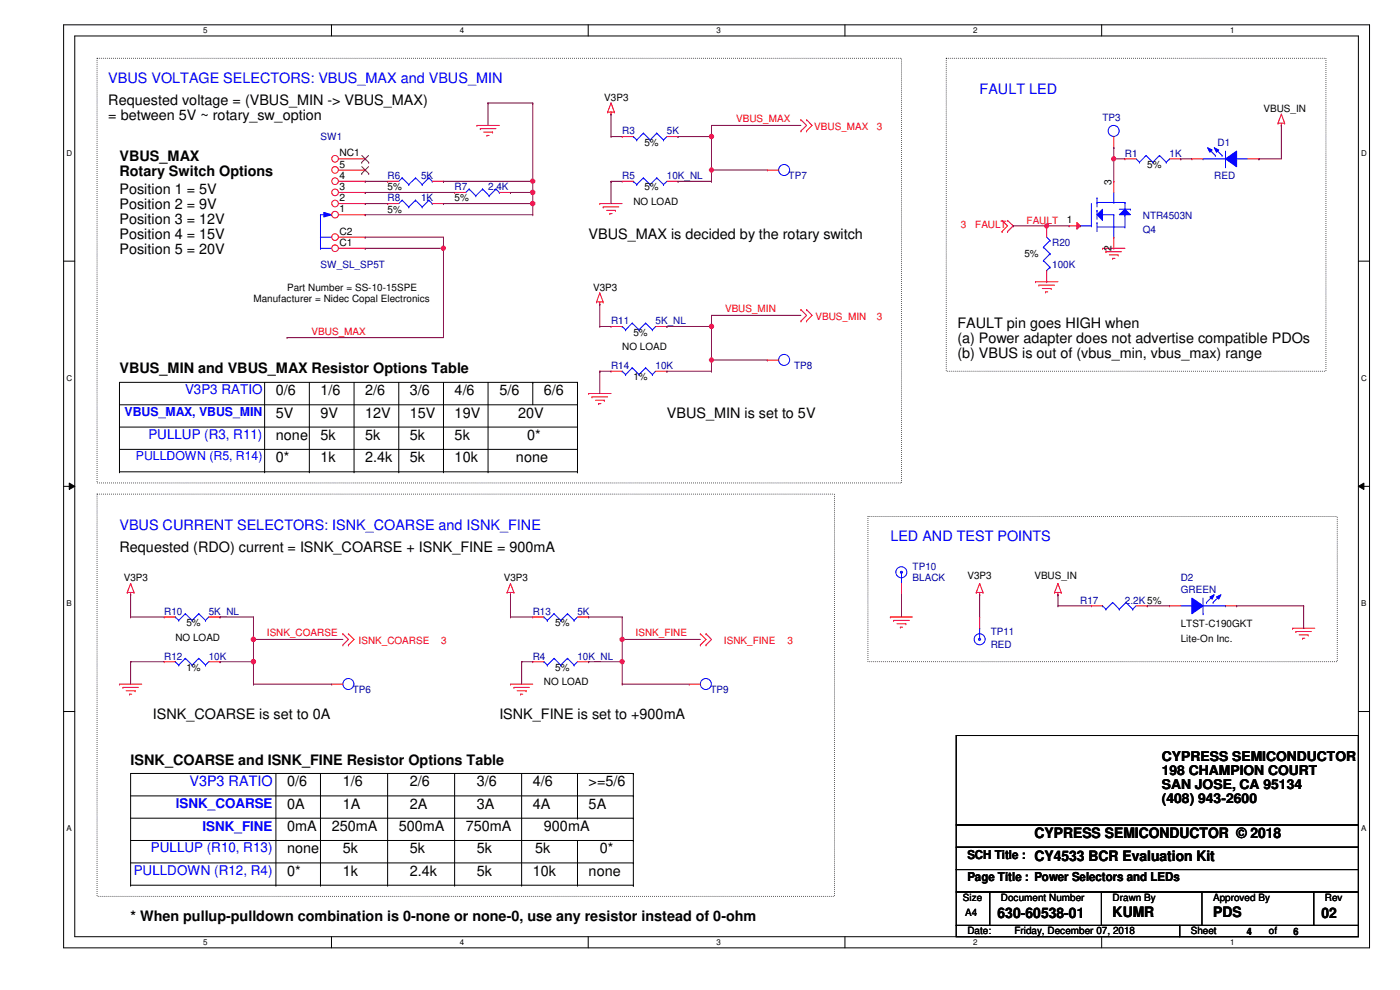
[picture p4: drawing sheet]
<svg xmlns="http://www.w3.org/2000/svg" width="420mm" height="297mm" viewBox="0 0 420 297" stroke-linecap="round" stroke-linejoin="round" font-family="sans-serif">
<path d="M19.1 7.5h391.9v276.9h-391.9zM22.4 10.8h385.3v270.3h-385.3z" fill="none" stroke="#000" stroke-width=".3"/>
<g fill="#fff">
<path d="M61 7.8h1.3v2.7h-1.3z"/>
<path d="M61 281.4h1.3v2.7h-1.3z"/>
</g>
<path d="M99.5 7.5v3.3M99.5 281.1v3.3" fill="none" stroke="#000" stroke-width=".3"/>
<g fill="#fff">
<path d="M138 7.8h1.3v2.7h-1.3z"/>
<path d="M138 281.4h1.3v2.7h-1.3z"/>
</g>
<path d="M176.5 7.5v3.3M176.5 281.1v3.3" fill="none" stroke="#000" stroke-width=".3"/>
<g fill="#fff">
<path d="M215.1 7.8h1.3v2.7h-1.3z"/>
<path d="M215.1 281.4h1.3v2.7h-1.3z"/>
</g>
<path d="M253.6 7.5v3.3M253.6 281.1v3.3" fill="none" stroke="#000" stroke-width=".3"/>
<g fill="#fff">
<path d="M292.1 7.8h1.3v2.7h-1.3z"/>
<path d="M292.1 281.4h1.3v2.7h-1.3z"/>
</g>
<path d="M330.6 7.5v3.3M330.6 281.1v3.3" fill="none" stroke="#000" stroke-width=".3"/>
<g fill="#fff">
<path d="M369.1 7.8h1.4v2.7h-1.4z"/>
<path d="M369.1 281.4h1.4v2.7h-1.4z"/>
<path d="M19.9 44.6h1.7v2.6h-1.7z"/>
<path d="M408.5 44.6h1.7v2.6h-1.7z"/>
<path d="M19.9 112.1h1.7v2.7h-1.7z"/>
<path d="M408.5 112.1h1.7v2.7h-1.7z"/>
</g>
<path d="M19.1 78.4h3.3M407.7 78.4h3.3" fill="none" stroke="#000" stroke-width=".3"/>
<g fill="#fff">
<path d="M19.9 179.7h1.6v2.7h-1.6z"/>
<path d="M408.5 179.7h1.6v2.7h-1.6z"/>
</g>
<path d="M19.1 145.9h3.3M20.8 144.9l1.6 1-1.6 1zM407.7 145.9l1.6-1v2zM407.7 145.9h3.3" fill="none" stroke="#000" stroke-width=".3"/>
<path d="M20.8 144.9l1.6 1-1.6 1zM407.7 145.9l1.6-1v2z" fill="#000"/>
<g fill="#fff">
<path d="M19.9 247.3h1.6v2.6h-1.6z"/>
<path d="M408.5 247.3h1.6v2.6h-1.6z"/>
</g>
<g fill="none" stroke="#000" stroke-width=".3">
<path d="M79.4 114.7v26.9M92.8 114.7v26.9M106.3 114.7v26.9M119.7 114.7v26.9M133.1 114.7v26.9M146.5 114.7v26.9M159.9 114.7h.1M159.9 114.7v6.8M173.3 114.7h.1M173.3 114.7h-137.4v26.9M173.3 114.7v26.9M35.9 121.5h137.4"/>
<path d="M35.9 128.1h137.4M35.9 134.8h137.4M173.3 121.5h.1M173.3 128.1h.1M173.3 134.8h.1M35.9 141.6h.1M35.9 141.6h137.4M79.4 141.6h.1M92.8 141.6h.1M106.3 141.6h.1M119.7 141.6h.1M133.1 141.6h.1"/>
<path d="M146.5 141.6h.1M173.3 141.6h.1M19.1 213.5h3.3M407.7 213.5h3.3M39.2 238.8h150.9M82.8 232.1v33.5M96.2 232.1v33.5M116.3 232.1v33.5M136.4 232.1v33.5M156.5 232.1v33.5M173.3 232.1v13.4M190.1 232.1h.1"/>
<path d="M190.1 238.8h.1M190.1 232.1h-150.9v33.5M190.1 232.1v33.5M287 220.7h120.7v26.8h-120.7zM39.2 245.5h150.9M39.2 252.2h150.9M39.2 258.9h150.9M173.3 245.5h.1M173.3 252.2v13.4M190.1 245.5h.1M190.1 252.2h.1M190.1 258.9h.1"/>
<path d="M287 247.5h120.7v6.7h-120.7zM287 254.2h120.7v6.7h-120.7zM39.2 265.6h.1M39.2 265.6h150.9M82.8 265.6h.1M96.2 265.6h.1M116.3 265.6h.1M136.4 265.6h.1M156.5 265.6h.1M173.3 265.6h.1M190.1 265.6h.1M287 267.6h10v10.1h-10z"/>
<path d="M287 277.7h67v3.4h-67zM287 260.9h120.7v6.7h-120.7zM297 267.6h97.3v10.1h-97.3zM330.5 267.6h30.2v10.1h-30.2zM354 277.7h53.7v3.4h-53.7zM394.3 267.6h13.4v10.1h-13.4z"/>
</g>
<path d="M29.1 17.5h241.5v127.4h-241.5zM284 17.5h113.9v93.9h-113.9zM29.1 148.3h221.3v120.6h-221.3zM260.5 155h140.8v43.5h-140.8z" fill="none" stroke="#000" stroke-width=".3" stroke-dasharray="0 .6"/>
<g fill="none" stroke="#f00" stroke-width=".3">
<path d="M143.1 37.6h.1M143.1 37.6h6.8M144.1 38.6h.1M144.1 38.6h4.7M145.2 39.6h2.6M147.8 39.6h.1M182.4 33.6h.1M182.4 33.6h2M183.4 34.2h.1M183.4 30.9h.1M183.4 33.6v.6M183.4 30.9l-1 2.7"/>
<path d="M183.4 30.9l1 2.7M184.4 33.6h.1M240.4 35.9h.1M240.4 39.3h.1M240.4 35.9l1.7 1.7-1.7 1.7M242.1 35.9h.1M242.1 39.3h.1M242.1 35.9l1.6 1.7-1.6 1.7M383.5 37h.1M383.5 37h2M384.6 37.6h.1M384.6 34.2h.1"/>
<path d="M384.6 37v.6M384.6 34.2l-1.1 2.8M384.6 34.2l.9 2.8M385.5 37h.1M146.1 40.6h.1M146.1 40.6h.7M116.3 61.1h.1M116.3 61.1h3.4M129.7 61.1h3.4M133.1 61.1h.1M180 61.1h.1M180 61.1h6.7"/>
<path d="M181 62.1h.1M181 62.1h4.7M182 63.1h2.7M183 64.1h.1M183 64.1h.7M184.7 63.1h.1M300.7 66.1h.1M300.7 69.5h.1M300.7 66.1l1.7 1.7-1.7 1.7M302.4 69.5h.1M302.4 66.1h.1M302.4 66.1l1.7 1.7-1.7 1.7"/>
<path d="M330.9 74.5h.1M330.9 74.5h6.7M331.9 75.5h.1M331.9 75.5h4.7M332.9 76.5h2.7M333.9 77.5h.1M333.9 77.5h.7M335.6 76.5h.1M179 90.6h.1M179 90.6h2M180 91.3h.1M180 87.9h.1"/>
<path d="M180 90.6v.7M180 87.9l-1 2.7M180 87.9l1 2.7M181 90.6h.1M183.4 98h.1M183.4 98h3.3M196.8 98h3.4M200.2 98h.1M240.4 92.9h.1M240.4 96.3h.1M240.4 92.9l1.7 1.7-1.7 1.7M242.1 92.9h.1"/>
<path d="M242.1 96.3h.1M242.1 92.9l1.6 1.7-1.6 1.7M310.8 84.5h.1M310.8 84.5h6.7M311.8 85.6h.1M311.8 85.6h4.7M312.8 86.6h2.7M313.8 87.6h.1M313.8 87.6h.7M315.5 86.6h.1M176.7 118.1h.1M176.7 118.1h6.7"/>
<path d="M177.7 119.1h.1M177.7 119.1h4.7M178.7 120.1h2.7M179.7 121.1h.1M179.7 121.1h.6M181.4 120.1h.1M38.2 177.8h.1M38.2 177.8h2M39.2 178.4h.1M39.2 175.1h.1M39.2 177.8v.6M39.2 175.1l-1 2.7"/>
<path d="M39.2 175.1l1 2.7M40.2 177.8h.1M152.2 177.8h.1M152.2 177.8h2M153.2 178.4h.1M153.2 175.1h.1M153.2 177.8v.6M153.2 175.1l-1 2.7M153.2 175.1l1 2.7M154.2 177.8h.1M293 177.8h.1M293 177.8h2"/>
<path d="M294 178.4h.1M294 175.1h.1M294 177.8v.6M294 175.1l-1 2.7M294 175.1l1 2.7M295 177.8h.1M316.5 177.8h.1M316.5 177.8h2M317.5 178.4h.1M317.5 175.1h.1M317.5 177.8v.6M317.5 175.1l-1 2.7"/>
<path d="M317.5 175.1l1 2.7M318.5 177.8h.1M102.9 190.2h.1M102.9 193.5h.1M102.9 190.2l1.7 1.7-1.7 1.6M104.6 190.2h.1M104.6 193.5h.1M104.6 190.2l1.7 1.7-1.7 1.6M210.2 190.2h.1M210.2 193.5h.1M210.2 190.2l1.7 1.7-1.7 1.6M211.9 190.2h.1"/>
<path d="M211.9 193.5h.1M211.9 190.2l1.6 1.7-1.6 1.6M267.2 185.1h.1M267.2 185.1h6.7M268.2 186.1h.1M268.2 186.1h4.7M269.2 187.2h2.7M270.2 188.2h.1M270.2 188.2h.7M271.9 187.2h.1M294 185.1h.1M294 185.1v3.4"/>
<path d="M387.9 188.5h.1M387.9 188.5h6.7M388.9 189.5h.1M388.9 189.5h4.7M389.9 190.5h2.7M390.9 191.5h.1M390.9 191.5h.7M392.6 190.5h.1M35.9 205.3h.1M35.9 205.3h6.6M36.9 206.2h.1M36.9 206.2h4.6"/>
<path d="M37.8 207.3h2.8M38.9 208.3h.1M38.9 208.3h.6M40.6 207.3h.1M153.2 205.3h.1M153.2 205.3h6.7M154.2 206.2h.1M154.2 206.2h4.7M155.2 207.3h2.7M156.2 208.3h.1M156.2 208.3h.7M157.9 207.3h.1"/>
</g>
<g fill="none" stroke="#00f" stroke-width=".3">
<path d="M361.1 47.7h.1M361.1 47.7h6.7M367.8 50h.1M367.8 45.3v4.7M371.1 47.7h.1M371.1 47.7h3.4M120.7 60.1h.1M120.7 60.1l-1 1M120.7 60.1l2 2M122.7 62.1h.1M124.7 60.1h.1M124.7 60.1l-2 2"/>
<path d="M124.7 60.1l2 2M126.7 62.1h.1M128.7 60.1h.1M128.7 60.1l-2 2M128.7 60.1l1 1M129.7 61.1h.1M186.7 98h.1M186.7 98l1 1M187.7 99h.1M189.7 96.9h.1M189.7 96.9l2.1 2.1M189.7 96.9l-2 2.1"/>
<path d="M191.8 99h.1M193.8 96.9h.1M193.8 96.9l2 2.1M193.8 96.9l-2 2.1M195.8 99h.1M196.8 98l-1 1M294 188.5h.1M294 188.5v3.4"/>
<circle cx="294" cy="191.8" r=".32"/>
<circle cx="294" cy="191.8" r="1.65"/>
</g>
<path d="M367.8 47.7l3.3-2.4v4.7z" fill-rule="evenodd" fill="#00f"/>
<path d="M367.8 47.7l3.3-2.4v4.7z" fill="none" stroke="#00f" stroke-width=".3"/>
<path d="M362.4 44.3l1.4 .7-.7 .7z" fill-rule="evenodd" fill="#00f"/>
<path d="M362.4 44.3l1.4 .7-.7 .7z" fill="none" stroke="#00f" stroke-width=".3"/>
<path d="M364.4 44.3l1.4 .7-.7 .7z" fill-rule="evenodd" fill="#00f"/>
<g fill="none" stroke="#00f" stroke-width=".3">
<path d="M362.8 44.7l1.9 2M364.4 44.3l1.4 .7-.7 .7zM364.7 46.7h.1M364.7 44.7l2.1 2M366.8 46.7h.1M186.7 111.4h.1M186.7 111.4l1 1M187.7 112.4h.1M189.7 110.4h.1M189.7 110.4l2.1 2M189.7 110.4l-2 2M191.8 112.4h.1"/>
<path d="M193.8 110.4h.1M193.8 110.4l2 2M193.8 110.4l-2 2M195.8 112.4h.1M196.8 111.4l-1 1M270.6 175.1h.1M270.6 171.7v3.4"/>
<circle cx="334.2" cy="39.3" r="1.65"/>
<circle cx="235.3" cy="51" r="1.65"/>
<circle cx="270.5" cy="171.7" r="1.65"/>
<circle cx="270.5" cy="171.7" r=".32"/>
</g>
<g fill="none" stroke="#f00" stroke-width=".3">
<path d="M230.3 51h.1M230.3 51h3.4M334.3 44.3h.1M334.3 41v3.3M357.7 47.7h.1M357.7 47.7h3.4M374.5 47.7h3.3M377.8 47.7h.1M183.4 111.4h.1M183.4 111.4h3.3M196.8 111.4h3.4M200.2 111.4h.1"/>
<path d="M270.6 178.4h.1M270.6 175.1v3.3"/>
</g>
<path d="M330.9 62.8v3.3l-1.7-1.7z" fill="#00f"/>
<path d="M330.9 62.8v3.3l-1.7-1.7z" fill="none" stroke="#00f" stroke-width=".3"/>
<path d="M335.9 64.4l1.7-1.6 1.7 1.6z" fill="#00f"/>
<g fill="none" stroke="#00f" stroke-width=".3">
<path d="M329.2 59.4h.1M329.2 59.4v2.7M334.3 57.7v3M324.2 67.8h.1M324.2 67.8h3.3M327.5 67.8h.1M327.5 61.1v6.7M329.2 66.8h.1M329.2 63.1h.1M329.2 60.7h.1M329.2 63.1v2.7M329.2 66.8v2.7"/>
<path d="M329.2 68.1h8.4M329.2 60.7h8.4M330.9 64.4h3.4M334.3 60.7h.1M334.3 64.4h.1M334.3 71.2h.1M334.3 64.4v6.8M335.9 64.4l1.7-1.6 1.7 1.6zM335.9 62.8h3.4M337.6 68.1h.1M337.6 64.4h.1M337.6 60.7h.1"/>
<path d="M337.6 60.7v2.1M337.6 64.4v3.7M339.3 62.8h.1"/>
</g>
<path d="M334.3 54.4h.1M334.3 54.4v3.3" fill="none" stroke="#f00" stroke-width=".3"/>
<path d="M323.2 66.8l1 1-1 1z" fill="#f00"/>
<path d="M320.8 67.8h.1M320.8 67.8h3.4M323.2 66.8l1 1-1 1zM334.3 74.5h.1M334.3 71.2v3.3" fill="none" stroke="#f00" stroke-width=".3"/>
<path d="M361.1 179.5v4.6M354.4 181.8h3.3M357.7 181.8h.1M361.1 184.1h.1M361.1 181.8h6.7M367.8 181.8h.1" fill="none" stroke="#00f" stroke-width=".3"/>
<path d="M357.7 179.5l3.4 2.3-3.4 2.3z" fill-rule="evenodd" fill="#00f"/>
<path d="M357.7 179.5l3.4 2.3-3.4 2.3z" fill="none" stroke="#00f" stroke-width=".3"/>
<path d="M365.1 179.1l1.3-.7-.6 1.4z" fill-rule="evenodd" fill="#00f"/>
<path d="M365.1 179.1l1.3-.7-.6 1.4z" fill="none" stroke="#00f" stroke-width=".3"/>
<path d="M363.1 179.1l1.3-.7-.6 1.4z" fill-rule="evenodd" fill="#00f"/>
<path d="M96.2 71.2h.1M96.2 64.4h.1M96.2 71.2h3.4M96.2 64.4v6.8M96.2 64.4h3.4M99.6 64.4h.1M363.1 179.1l1.3-.7-.6 1.4zM364.1 178.8l-2 2M366.1 178.8l-2 2M362.1 180.8h.1M364.1 180.8h.1" fill="none" stroke="#00f" stroke-width=".3"/>
<path d="M351 181.8h.1M351 181.8h3.4M367.8 181.8h3.3M371.1 181.8h.1" fill="none" stroke="#f00" stroke-width=".3"/>
<path d="M97.2 63.8l2.4 .6-2.4 .7z" fill="#00f"/>
<path d="M96.2 74.5h.1M96.2 71.2h.1M96.2 74.5h3.4M96.2 71.2v3.3M97.2 63.8l2.4 .6-2.4 .7z" fill="none" stroke="#00f" stroke-width=".3"/>
<circle cx="100.6" cy="71.1" r="1" fill="#fff"/>
<g fill="none" stroke="#f00" stroke-width=".3">
<path d="M101.6 71.2h8M109.6 71.2h.1"/>
<circle cx="100.6" cy="71.1" r="1"/>
</g>
<circle cx="100.6" cy="64.4" r="1" fill="#fff"/>
<g fill="none" stroke="#f00" stroke-width=".3">
<path d="M101.6 64.4h8M109.6 64.4h.1"/>
<circle cx="100.6" cy="64.4" r="1"/>
</g>
<circle cx="100.6" cy="61.1" r="1" fill="#fff"/>
<g fill="none" stroke="#f00" stroke-width=".3">
<path d="M101.6 61.1h8M109.6 61.1h.1"/>
<circle cx="100.6" cy="61.1" r="1"/>
</g>
<circle cx="100.6" cy="57.7" r="1" fill="#fff"/>
<g fill="none" stroke="#f00" stroke-width=".3">
<path d="M101.6 57.7h8M109.6 57.7h.1"/>
<circle cx="100.6" cy="57.7" r="1"/>
</g>
<circle cx="100.6" cy="54.4" r="1" fill="#fff"/>
<g fill="none" stroke="#f00" stroke-width=".3">
<path d="M101.6 54.4h8M109.6 54.4h.1"/>
<circle cx="100.6" cy="54.4" r="1"/>
</g>
<circle cx="100.6" cy="51" r="1" fill="#fff"/>
<g fill="none" stroke="#f00" stroke-width=".3">
<path d="M101.6 51h8M109.6 51h.1"/>
<circle cx="100.6" cy="51" r="1"/>
</g>
<path d="M108.5 52.1h.1M108.6 50l2.1 2.1M110.6 50l-2.1 2.1M110.7 52.1h.1" fill="none" stroke="#804000" stroke-width=".3"/>
<circle cx="100.6" cy="74.5" r="1" fill="#fff"/>
<g fill="none" stroke="#f00" stroke-width=".3">
<path d="M101.6 74.5h8M109.6 74.5h.1"/>
<circle cx="100.6" cy="74.5" r="1"/>
</g>
<circle cx="100.6" cy="47.6" r="1" fill="#fff"/>
<g fill="none" stroke="#f00" stroke-width=".3">
<path d="M101.6 47.7h8M109.6 47.7h.1M116.3 54.4h.1M116.3 54.4h3.4M129.7 54.4h3.4M133.1 54.4h.1M136.4 57.7h.1M136.4 57.7h3.4M149.9 57.7h3.3M153.2 57.7h.1M186.7 54.4h.1M186.7 41h.1"/>
<path d="M186.7 54.4h3.4M186.7 41h3.4M200.2 54.4h3.3M200.2 41h3.3M203.5 54.4h.1M203.5 41h.1M337.6 47.7h.1M337.6 47.7h3.4M351 47.7h3.4M354.4 47.7h.1M314.1 67.8h.1M314.1 67.8v3.4"/>
<path d="M314.1 84.5h.1M314.1 81.2v3.3M230.3 108h.1M230.3 108h3.4M49.3 185.1h.1M49.3 198.5h.1M49.3 185.1h3.3M49.3 198.5h3.3M62.7 185.1h3.3M62.7 198.5h3.3M66 185.1h.1M66 198.5h.1"/>
<path d="M159.9 185.1h.1M159.9 198.5h.1M159.9 185.1h3.3M159.9 198.5h3.3M173.3 185.1h3.4M173.3 198.5h3.4M176.7 185.1h.1M176.7 198.5h.1M327.5 181.8h.1M327.5 181.8h3.4M341 181.8h3.3M344.3 181.8h.1"/>
<path d="M99.6 205.3h.1M99.6 205.3h3.3M206.8 205.3h.1M206.8 205.3h3.4"/>
<circle cx="100.6" cy="47.6" r="1"/>
</g>
<path d="M108.5 48.7h.1M108.6 46.7l2.1 2M110.6 46.7l-2.1 2M110.7 48.7h.1" fill="none" stroke="#804000" stroke-width=".3"/>
<g fill="none" stroke="#00f" stroke-width=".3">
<path d="M193.1 40h.1M193.1 40l2 2M193.1 40l-2 2M197.1 40h.1M197.1 40l2 2M197.1 40l-2 2M120.7 53.4h.1M120.7 53.4l-1 1M120.7 53.4l2 2M122.7 55.4h.1M124.7 53.4h.1M124.7 53.4l-2 2"/>
<path d="M124.7 53.4l2 2M126.7 55.4h.1M128.7 53.4h.1M128.7 53.4l-2 2M128.7 53.4l1 1M129.7 54.4h.1M140.8 56.7h.1M140.8 56.7l-1 1M140.8 56.7l2 2.1M142.8 58.8h.1M144.8 56.7h.1M144.8 56.7l-2 2.1"/>
<path d="M144.8 56.7l2 2.1M146.8 58.8h.1M148.8 56.7h.1M148.8 56.7l-2 2.1M148.8 56.7l1.1 1M149.9 57.7h.1M190.1 54.4h.1M190.1 41h.1M190.1 54.4l1 1M190.1 41l1 1M191.1 55.4h.1M191.1 42h.1"/>
<path d="M193.1 53.4h.1M193.1 53.4l2 2M193.1 53.4l-2 2M195.1 55.4h.1M195.1 42h.1M197.1 53.4h.1M197.1 53.4l2 2M197.1 53.4l-2 2M199.1 55.4h.1M199.1 42h.1M200.2 54.4l-1.1 1M200.2 41l-1.1 1"/>
<path d="M341 47.7l1 1M342 48.7h.1M344 46.7h.1M344 46.7l-2 2M344 46.7l2 2M346 48.7h.1M348 46.7h.1M348 46.7l-2 2M348 46.7l2 2M350 48.7h.1M351 47.7h.1M351 47.7l-1 1"/>
<path d="M313.1 74.2h.1M313.1 78.2h.1M313.1 74.2l2 2M313.1 78.2l2 2M314.1 71.2l1 .9M315.1 72.1h.1M315.1 76.2h.1M315.1 72.1l-2 2.1M315.1 76.2l-2 2M314.1 81.2h.1M315.1 80.2h.1M315.1 80.2l-1 1"/>
<path d="M52.6 185.1h.1M52.6 198.5h.1M52.6 185.1l1 1M52.6 198.5l1 1.1M53.6 186.1h.1M53.6 199.6h.1M55.6 184.1h.1M55.6 197.5h.1M55.6 184.1l2.1 2M55.6 184.1l-2 2M55.6 197.5l2.1 2.1M55.6 197.5l-2 2.1"/>
<path d="M57.7 186.1h.1M57.7 199.6h.1M59.6 184.1h.1M59.6 197.5h.1M59.6 184.1l2.1 2M59.6 184.1l-1.9 2M59.6 197.5l2.1 2.1M59.6 197.5l-1.9 2.1M61.7 186.1h.1M61.7 199.6h.1M62.7 185.1l-1 1M62.7 198.5l-1 1.1"/>
<path d="M163.2 185.1h.1M163.2 198.5h.1M163.2 185.1l1.1 1M163.2 198.5l1.1 1.1M164.3 186.1h.1M164.3 199.6h.1M166.3 184.1h.1M166.3 197.5h.1M166.3 184.1l2 2M166.3 184.1l-2 2M166.3 197.5l2 2.1M166.3 197.5l-2 2.1"/>
<path d="M168.3 186.1h.1M168.3 199.6h.1M170.3 184.1h.1M170.3 197.5h.1M170.3 184.1l2 2M170.3 184.1l-2 2M170.3 197.5l2 2.1M170.3 197.5l-2 2.1M172.3 186.1h.1M172.3 199.6h.1M173.3 185.1l-1 1M173.3 198.5l-1 1.1"/>
<path d="M330.9 181.8h.1M330.9 181.8l1 1M331.9 182.8h.1M333.9 180.8h.1M333.9 180.8l2 2M333.9 180.8l-2 2M335.9 182.8h.1M337.9 180.8h.1M337.9 180.8l2 2M337.9 180.8l-2 2M339.9 182.8h.1M341 181.8l-1.1 1"/>
<circle cx="235.3" cy="108" r="1.65"/>
<circle cx="104.6" cy="205.2" r="1.65"/>
<circle cx="211.8" cy="205.2" r="1.65"/>
</g>
<path d="M39.2 178.4h.1M39.2 178.4v6.7M39.2 185.1h.1M39.2 185.1h10.1M66 185.1h.1M66 198.5h.1M66 185.1h10.1M66 198.5h10.1" fill="none" stroke="#800040" stroke-width=".3"/>
<circle cx="76" cy="198.5" r=".66" fill="#f0f"/>
<circle cx="76" cy="198.5" r=".66" fill="none" stroke="#f0f" stroke-width=".3"/>
<g fill="none" stroke="#800040" stroke-width=".3">
<path d="M153.2 178.4h.1M153.2 178.4v6.7M39.2 198.5h.1M39.2 198.5v6.8M39.2 198.5h10.1M76.1 185.1h.1M76.1 185.1v6.8M153.2 185.1h.1M153.2 185.1h6.7M156.5 198.5h.1M156.5 198.5h3.4M156.5 198.5v6.8"/>
<path d="M176.7 185.1h.1M176.7 198.5h.1M176.7 185.1h10M186.7 185.1h.1M186.7 191.9h.1M186.7 185.1v13.4h-10M186.7 191.9h23.5"/>
</g>
<circle cx="186.7" cy="191.8" r=".66" fill="#f0f"/>
<circle cx="186.7" cy="191.8" r=".66" fill="none" stroke="#f0f" stroke-width=".3"/>
<path d="M76.1 191.9h.1M76.1 191.9h26.8M76.1 191.9v6.6" fill="none" stroke="#800040" stroke-width=".3"/>
<circle cx="76" cy="191.8" r=".66" fill="#f0f"/>
<circle cx="76" cy="191.8" r=".66" fill="none" stroke="#f0f" stroke-width=".3"/>
<path d="M76.1 198.5h.1M76.1 198.5v6.8M186.7 198.5h.1M186.7 198.5v6.8M76.1 205.3h.1M76.1 205.3h23.5M186.7 205.3h.1M186.7 205.3h20.1" fill="none" stroke="#800040" stroke-width=".3"/>
<circle cx="186.7" cy="198.5" r=".66" fill="#f0f"/>
<circle cx="186.7" cy="198.5" r=".66" fill="none" stroke="#f0f" stroke-width=".3"/>
<path d="M384.6 37.6h.1M384.6 37.6v10.1h-6.8M334.3 44.3h.1M334.3 44.3v3.4M377.8 47.7h.1" fill="none" stroke="#800040" stroke-width=".3"/>
<circle cx="334.2" cy="47.6" r=".65" fill="#f0f"/>
<circle cx="334.2" cy="47.6" r=".65" fill="none" stroke="#f0f" stroke-width=".3"/>
<path d="M304.1 67.8h.1M304.1 67.8h16.7M314.1 67.8h.1" fill="none" stroke="#800040" stroke-width=".3"/>
<circle cx="314.1" cy="67.8" r=".64" fill="#f0f"/>
<circle cx="314.1" cy="67.8" r=".64" fill="none" stroke="#f0f" stroke-width=".3"/>
<path d="M334.3 47.7h.1M334.3 47.7v6.7M334.3 47.7h3.3M354.4 47.7h.1M354.4 47.7h3.3M109.6 74.5h.1M109.6 74.5h23.5" fill="none" stroke="#800040" stroke-width=".3"/>
<circle cx="133" cy="74.5" r=".65" fill="#f0f"/>
<circle cx="133" cy="74.5" r=".65" fill="none" stroke="#f0f" stroke-width=".3"/>
<g fill="none" stroke="#800040" stroke-width=".3">
<path d="M109.6 57.7h.1M109.6 57.7h26.8M153.2 57.7h.1M153.2 57.7h6.7v3.4M109.6 61.1h.1M109.6 61.1h6.7M133.1 74.5h.1M133.1 61.1h.1M133.1 71.2v3.3M133.1 61.1h26.8M159.9 61.1h.1M86.1 101.3h.1"/>
<path d="M86.1 101.3h47"/>
</g>
<circle cx="159.9" cy="57.7" r=".66" fill="#f0f"/>
<circle cx="159.9" cy="57.7" r=".66" fill="none" stroke="#f0f" stroke-width=".3"/>
<circle cx="159.9" cy="61.1" r=".66" fill="#f0f"/>
<circle cx="159.9" cy="61.1" r=".66" fill="none" stroke="#f0f" stroke-width=".3"/>
<path d="M159.9 30.9h.1M159.9 30.9v26.8M109.6 54.4h.1M109.6 54.4h6.7M133.1 54.4h.1M133.1 54.4h26.8M159.9 57.7h.1" fill="none" stroke="#800040" stroke-width=".3"/>
<circle cx="159.9" cy="54.4" r=".66" fill="#f0f"/>
<circle cx="159.9" cy="54.4" r=".66" fill="none" stroke="#f0f" stroke-width=".3"/>
<g fill="none" stroke="#800040" stroke-width=".3">
<path d="M146.5 30.9h.1M146.5 30.9v6.7M146.5 30.9h13.4M183.4 34.2h.1M183.4 34.2v6.8M213.5 37.6h.1M213.5 37.6v3.4h-10M183.4 54.4h.1M183.4 41h.1M183.4 54.4v6.7M183.4 41h3.3M183.4 54.4h3.3"/>
<path d="M203.5 41h.1M203.5 54.4h.1M203.5 54.4h10M213.5 51h.1M213.5 51h16.8M109.6 64.4h.1M109.6 71.2h.1M109.6 64.4h50.3M109.6 71.2h23.5M133.1 74.5h.1M133.1 74.5v26.8M159.9 64.4h.1"/>
<path d="M159.9 61.1v3.3M270.6 178.4h.1M270.6 178.4v6.7M294 178.4h.1M294 178.4v6.7M317.5 178.4h.1M317.5 178.4v3.4M317.5 181.8h.1M317.5 181.8h10M344.3 181.8h.1M344.3 181.8h6.7M371.1 181.8h.1"/>
<path d="M371.1 181.8h20.1M391.2 181.8h.1M391.2 181.8v6.7"/>
</g>
<circle cx="213.5" cy="51" r=".64" fill="#f0f"/>
<circle cx="213.5" cy="51" r=".64" fill="none" stroke="#f0f" stroke-width=".3"/>
<g fill="none" stroke="#800040" stroke-width=".3">
<path d="M213.5 37.6h.1M213.5 37.6h26.9M213.5 54.4h.1M213.5 51v3.4M180 91.3h.1M180 98h.1M180 91.3v6.7M180 98h3.4M200.2 98h.1M200.2 98h13.3M213.5 98h.1M213.5 94.6v13.4"/>
<path d="M180 111.4h.1M180 111.4v6.7M180 111.4h3.4M200.2 111.4h.1M200.2 111.4h13.3M213.5 108h.1"/>
</g>
<circle cx="213.5" cy="97.9" r=".65" fill="#f0f"/>
<circle cx="213.5" cy="97.9" r=".65" fill="none" stroke="#f0f" stroke-width=".3"/>
<path d="M213.5 94.6h.1M213.5 94.6h26.9M213.5 108h.1M213.5 108h16.8" fill="none" stroke="#800040" stroke-width=".3"/>
<circle cx="213.5" cy="108" r=".65" fill="#f0f"/>
<circle cx="213.5" cy="108" r=".65" fill="none" stroke="#f0f" stroke-width=".3"/>
<path d="M213.5 51h.1M213.5 41v10M213.5 111.4h.1M213.5 108v3.4" fill="none" stroke="#800040" stroke-width=".3"/>
<circle cx="213.5" cy="41" r=".65" fill="#f0f"/>
<circle cx="213.5" cy="41" r=".65" fill="none" stroke="#f0f" stroke-width=".3"/>
<circle cx="76" cy="198.5" r=".66" fill="#f0f"/>
<circle cx="76" cy="198.5" r=".66" fill="none" stroke="#f0f" stroke-width=".3"/>
<circle cx="186.7" cy="191.8" r=".66" fill="#f0f"/>
<circle cx="186.7" cy="191.8" r=".66" fill="none" stroke="#f0f" stroke-width=".3"/>
<circle cx="76" cy="191.8" r=".66" fill="#f0f"/>
<circle cx="76" cy="191.8" r=".66" fill="none" stroke="#f0f" stroke-width=".3"/>
<circle cx="186.7" cy="198.5" r=".66" fill="#f0f"/>
<circle cx="186.7" cy="198.5" r=".66" fill="none" stroke="#f0f" stroke-width=".3"/>
<circle cx="334.2" cy="47.6" r=".65" fill="#f0f"/>
<circle cx="334.2" cy="47.6" r=".65" fill="none" stroke="#f0f" stroke-width=".3"/>
<circle cx="314.1" cy="67.8" r=".64" fill="#f0f"/>
<circle cx="314.1" cy="67.8" r=".64" fill="none" stroke="#f0f" stroke-width=".3"/>
<circle cx="133" cy="74.5" r=".65" fill="#f0f"/>
<circle cx="133" cy="74.5" r=".65" fill="none" stroke="#f0f" stroke-width=".3"/>
<circle cx="159.9" cy="57.7" r=".66" fill="#f0f"/>
<circle cx="159.9" cy="57.7" r=".66" fill="none" stroke="#f0f" stroke-width=".3"/>
<circle cx="159.9" cy="61.1" r=".66" fill="#f0f"/>
<circle cx="159.9" cy="61.1" r=".66" fill="none" stroke="#f0f" stroke-width=".3"/>
<circle cx="159.9" cy="54.4" r=".66" fill="#f0f"/>
<circle cx="159.9" cy="54.4" r=".66" fill="none" stroke="#f0f" stroke-width=".3"/>
<circle cx="213.5" cy="51" r=".64" fill="#f0f"/>
<circle cx="213.5" cy="51" r=".64" fill="none" stroke="#f0f" stroke-width=".3"/>
<circle cx="213.5" cy="97.9" r=".65" fill="#f0f"/>
<circle cx="213.5" cy="97.9" r=".65" fill="none" stroke="#f0f" stroke-width=".3"/>
<circle cx="213.5" cy="108" r=".65" fill="#f0f"/>
<circle cx="213.5" cy="108" r=".65" fill="none" stroke="#f0f" stroke-width=".3"/>
<circle cx="213.5" cy="41" r=".65" fill="#f0f"/>
<circle cx="213.5" cy="41" r=".65" fill="none" stroke="#f0f" stroke-width=".3"/>
<g font-size="4.3" fill="#00f">
<text x="32.5" y="24.8">VBUS VOLTAGE SELECTORS: VBUS_MAX and VBUS_MIN</text>
<text x="294" y="28.1">FAULT LED</text>
<text x="35.9" y="158.9">VBUS CURRENT SELECTORS: ISNK_COARSE and ISNK_FINE</text>
<text x="267.2" y="162.2">LED AND TEST POINTS</text>
<text x="56.9" y="236">V3P3 RATIO</text>
</g>
<g font-size="4.3">
<text x="32.5" y="31.5">Requested voltage = (VBUS_MIN -&gt; VBUS_MAX)</text>
<text x="32.5" y="35.9">= between 5V ~ rotary_sw_option</text>
<text x="35.9" y="48.3">VBUS_MAX</text>
<text x="35.9" y="52.8">Rotary Switch Options</text>
<text x="35.9" y="58.3">Position 1 = 5V</text>
<text x="35.9" y="62.7">Position 2 = 9V</text>
<text x="35.9" y="67.2">Position 3 = 12V</text>
<text x="35.9" y="71.6">Position 4 = 15V</text>
<text x="176.7" y="71.7">VBUS_MAX is decided by the rotary switch</text>
<text x="35.9" y="76.1">Position 5 = 20V</text>
<text x="287.3" y="98.5">FAULT pin goes HIGH when</text>
<text x="287.3" y="103">(a) Power adapter does not advertise compatible PDOs</text>
<text x="287.3" y="107.4">(b) VBUS is out of (vbus_min, vbus_max) range</text>
<text x="35.9" y="112.1">VBUS_MIN and VBUS_MAX Resistor Options Table</text>
<text x="82.8" y="118.6">0/6</text>
<text x="96.2" y="118.6">1/6</text>
<text x="109.6" y="118.6">2/6</text>
<text x="123" y="118.6">3/6</text>
<text x="136.4" y="118.6">4/6</text>
<text x="149.9" y="118.6">5/6</text>
<text x="163.2" y="118.6">6/6</text>
<text x="82.8" y="125.3">5V</text>
<text x="96.2" y="125.3">9V</text>
<text x="109.6" y="125.3">12V</text>
<text x="123" y="125.3">15V</text>
<text x="136.4" y="125.3">19V</text>
<text x="155.5" y="125.3">20V</text>
<text x="200.2" y="125.3">VBUS_MIN is set to 5V</text>
<text x="82.8" y="132">none</text>
<text x="96.2" y="132">5k</text>
<text x="109.6" y="132">5k</text>
<text x="123" y="132">5k</text>
<text x="136.4" y="132">5k</text>
<text x="158.2" y="132">0*</text>
<text x="82.8" y="138.7">0*</text>
<text x="96.2" y="138.7">1k</text>
<text x="109.6" y="138.7">2.4k</text>
<text x="123" y="138.7">5k</text>
<text x="136.4" y="138.7">10k</text>
<text x="154.9" y="138.7">none</text>
<text x="35.9" y="165.6">Requested (RDO) current = ISNK_COARSE + ISNK_FINE = 900mA</text>
<text x="45.9" y="215.9">ISNK_COARSE is set to 0A</text>
<text x="149.9" y="215.9">ISNK_FINE is set to +900mA</text>
<text x="39.2" y="229.4">ISNK_COARSE and ISNK_FINE Resistor Options Table</text>
<text x="86.1" y="236">0/6</text>
<text x="102.9" y="236">1/6</text>
<text x="123" y="236">2/6</text>
<text x="143.1" y="236">3/6</text>
<text x="159.9" y="236">4/6</text>
<text x="176.7" y="236">&gt;=5/6</text>
<text x="86.1" y="242.7">0A</text>
<text x="102.9" y="242.7">1A</text>
<text x="123" y="242.7">2A</text>
<text x="143.1" y="242.7">3A</text>
<text x="159.9" y="242.7">4A</text>
<text x="176.7" y="242.7">5A</text>
<text x="86.1" y="249.4">0mA</text>
<text x="99.6" y="249.4">250mA</text>
<text x="119.7" y="249.4">500mA</text>
<text x="139.8" y="249.4">750mA</text>
<text x="163.2" y="249.4">900mA</text>
<text x="310.4" y="251.5">CYPRESS SEMICONDUCTOR © 2018</text>
<text x="86.1" y="256.1">none</text>
<text x="102.9" y="256.1">5k</text>
<text x="123" y="256.1">5k</text>
<text x="143.1" y="256.1">5k</text>
<text x="160.6" y="256.1">5k</text>
<text x="180" y="256.1">0*</text>
<text x="86.1" y="262.8">0*</text>
<text x="102.9" y="262.8">1k</text>
<text x="123" y="262.8">2.4k</text>
<text x="143.1" y="262.8">5k</text>
<text x="159.9" y="262.8">10k</text>
<text x="176.7" y="262.8">none</text>
<text x="310.4" y="258.2">CY4533 BCR Evaluation Kit</text>
<text x="299.4" y="275.3">630-60538-01</text>
<text x="333.9" y="275">KUMR</text>
<text x="364.1" y="275">PDS</text>
<text x="396.6" y="275.3">02</text>
<text x="39.2" y="276.4">* When pullup-pulldown combination is 0-none or none-0, use any resistor instead of 0-ohm</text>
</g>
<g font-size="4" fill="#00f">
<text x="55.5" y="118.3">V3P3 RATIO</text>
<text x="44.5" y="131.7">PULLUP (R3, R11)</text>
<text x="52.8" y="242.5">ISNK_COARSE</text>
<text x="60.8" y="249.2">ISNK_FINE</text>
<text x="45.3" y="255.8">PULLUP (R10, R13)</text>
<text x="40.1" y="262.5">PULLDOWN (R12, R4)</text>
</g>
<g font-size="4">
<text x="348.7" y="228.4">CYPRESS SEMICONDUCTOR</text>
<text x="348.7" y="232.6">198 CHAMPION COURT</text>
<text x="348.7" y="236.7">SAN JOSE, CA 95134</text>
<text x="348.7" y="240.9">(408) 943-2600</text>
</g>
<g font-size="3.7" fill="#00f">
<text x="37.4" y="124.9">VBUS_MAX, VBUS_MIN</text>
<text x="40.8" y="138.1">PULLDOWN (R5, R14)</text>
</g>
<g font-size="3.7">
<text x="290.3" y="257.6">SCH Title :</text>
<text x="290.3" y="264.3">Page Title : Power Selectors and LEDs</text>
</g>
<g font-size="3">
<text x="181.4" y="30.3">V3P3</text>
<text x="379.2" y="33.6">VBUS_IN</text>
<text x="101.9" y="46.9">NC1</text>
<text x="193.4" y="43.7">5%</text>
<text x="101.9" y="53.7">4</text>
<text x="101.9" y="50.3">5</text>
<text x="344.3" y="50.4">5%</text>
<text x="101.9" y="57">3</text>
<text x="116.3" y="57.1">5%</text>
<text x="193.4" y="57.1">5%</text>
<text x="333.5" y="55.4" transform="rotate(-90 333.5 55.4)">3</text>
<text x="101.9" y="63.7">1</text>
<text x="101.9" y="60.4">2</text>
<text x="116.3" y="63.8">5%</text>
<text x="136.4" y="60.5">5%</text>
<text x="190.1" y="61.5">NO LOAD</text>
<text x="101.9" y="70.4">C2</text>
<text x="320.2" y="67.1">1</text>
<text x="101.9" y="73.8">C1</text>
<text x="307.4" y="77.2">5%</text>
<text x="333.5" y="75.2" transform="rotate(-90 333.5 75.2)">2</text>
<text x="86.1" y="87.2">Part Number = SS-10-15SPE</text>
<text x="178" y="87.2">V3P3</text>
<text x="76.1" y="90.6">Manufacturer = Nidec Copal Electronics</text>
<text x="190.1" y="100.7">5%</text>
<text x="186.7" y="105">NO LOAD</text>
<text x="190.1" y="114.1">1%</text>
<text x="290.3" y="173.8">V3P3</text>
<text x="310.4" y="173.8">VBUS_IN</text>
<text x="37.2" y="174.5">V3P3</text>
<text x="151.2" y="174.5">V3P3</text>
<text x="56" y="187.8">5%</text>
<text x="166.6" y="187.8">5%</text>
<text x="354.4" y="188.2">LTST-C190GKT</text>
<text x="52.6" y="192.2">NO LOAD</text>
<text x="354.4" y="192.5">Lite-On Inc.</text>
<text x="56" y="201.3">1%</text>
<text x="166.6" y="201.3">5%</text>
<text x="163.2" y="205.6">NO LOAD</text>
<text x="289" y="270.3">Size</text>
<text x="289.6" y="274.7">A4</text>
<text x="300.4" y="270.3">Document Number</text>
<text x="333.9" y="270.3">Drawn By</text>
<text x="364.1" y="270.3">Approved By</text>
<text x="397.6" y="270.3">Rev</text>
<text x="290.3" y="280.4">Date:</text>
<text x="304.4" y="280.4">Friday, December 07, 2018</text>
<text x="357.4" y="280.4">Sheet</text>
<text x="374.1" y="280.4">4</text>
<text x="380.8" y="280.4">of</text>
<text x="388.2" y="280.4">6</text>
</g>
<g font-size="3" fill="#000080">
<text x="96.2" y="42">SW1</text>
<text x="186.7" y="40.3">R3</text>
<text x="200.2" y="40.3">5K</text>
<text x="330.9" y="36.3">TP3</text>
<text x="337.6" y="47">R1</text>
<text x="351" y="47">1K</text>
<text x="365.4" y="43.7">D1</text>
<text x="116.3" y="53.7">R6</text>
<text x="126.4" y="53.7">5K</text>
<text x="186.7" y="53.7">R5</text>
<text x="200.2" y="53.7">10K_NL</text>
<text x="236.7" y="53.7">TP7</text>
<text x="364.4" y="53.7">RED</text>
<text x="136.4" y="57.1">R7</text>
<text x="146.5" y="57.1">2.4K</text>
<text x="116.3" y="60.5">R8</text>
<text x="126.4" y="60.5">1K</text>
<text x="343" y="65.8">NTR4503N</text>
<text x="343" y="69.8">Q4</text>
<text x="315.8" y="73.9">R20</text>
<text x="96.2" y="80.6">SW_SL_SP5T</text>
<text x="315.8" y="80.6">100K</text>
<text x="183.4" y="97.3">R11</text>
<text x="196.8" y="97.3">5K_NL</text>
<text x="183.4" y="110.7">R14</text>
<text x="196.8" y="110.7">10K</text>
<text x="238.3" y="110.7">TP8</text>
<text x="273.9" y="171.1">TP10</text>
<text x="273.9" y="174.5">BLACK</text>
<text x="354.4" y="174.5">D2</text>
<text x="354.4" y="177.8">GREEN</text>
<text x="49.3" y="184.5">R10</text>
<text x="62.7" y="184.5">5K_NL</text>
<text x="159.9" y="184.5">R13</text>
<text x="173.3" y="184.5">5K</text>
<text x="324.2" y="181.1">R17</text>
<text x="337.6" y="181.1">2.2K 5%</text>
<text x="297.3" y="190.5">TP11</text>
<text x="49.3" y="197.9">R12</text>
<text x="62.7" y="197.9">10K</text>
<text x="159.9" y="197.9">R4</text>
<text x="173.3" y="197.9">10K_NL</text>
<text x="297.3" y="194.6">RED</text>
<text x="105.9" y="208">TP6</text>
<text x="213.2" y="208">TP9</text>
</g>
<g font-size="3" fill="#f00">
<text x="220.9" y="36.7">VBUS_MAX</text>
<text x="244.4" y="39">VBUS_MAX</text>
<text x="263.2" y="39">3</text>
<text x="288.3" y="68.5">3</text>
<text x="292.7" y="68.5">FAULT</text>
<text x="308.1" y="67.1">FAULT</text>
<text x="217.6" y="93.7">VBUS_MIN</text>
<text x="244.7" y="96">VBUS_MIN</text>
<text x="263.2" y="96">3</text>
<text x="93.5" y="100.4">VBUS_MAX</text>
<text x="80.1" y="191">ISNK_COARSE</text>
<text x="190.8" y="191">ISNK_FINE</text>
<text x="107.6" y="193.2">ISNK_COARSE</text>
<text x="132.4" y="193.2">3</text>
<text x="217.3" y="193.2">ISNK_FINE</text>
<text x="236.3" y="193.2">3</text>
</g>
<g font-size="2.4">
<text x="61" y="10">5</text>
<text x="138" y="10">4</text>
<text x="215.1" y="10">3</text>
<text x="292.1" y="10">2</text>
<text x="369.1" y="10">1</text>
<text x="19.9" y="46.7">D</text>
<text x="408.5" y="46.7">D</text>
<text x="19.9" y="114.3">C</text>
<text x="408.5" y="114.3">C</text>
<text x="19.9" y="181.9">B</text>
<text x="408.5" y="181.9">B</text>
<text x="19.9" y="249.4">A</text>
<text x="408.5" y="249.4">A</text>
<text x="61" y="283.6">5</text>
<text x="138" y="283.6">4</text>
<text x="215.1" y="283.6">3</text>
<text x="292.1" y="283.6">2</text>
<text x="369.1" y="283.6">1</text>
</g>
</svg>
